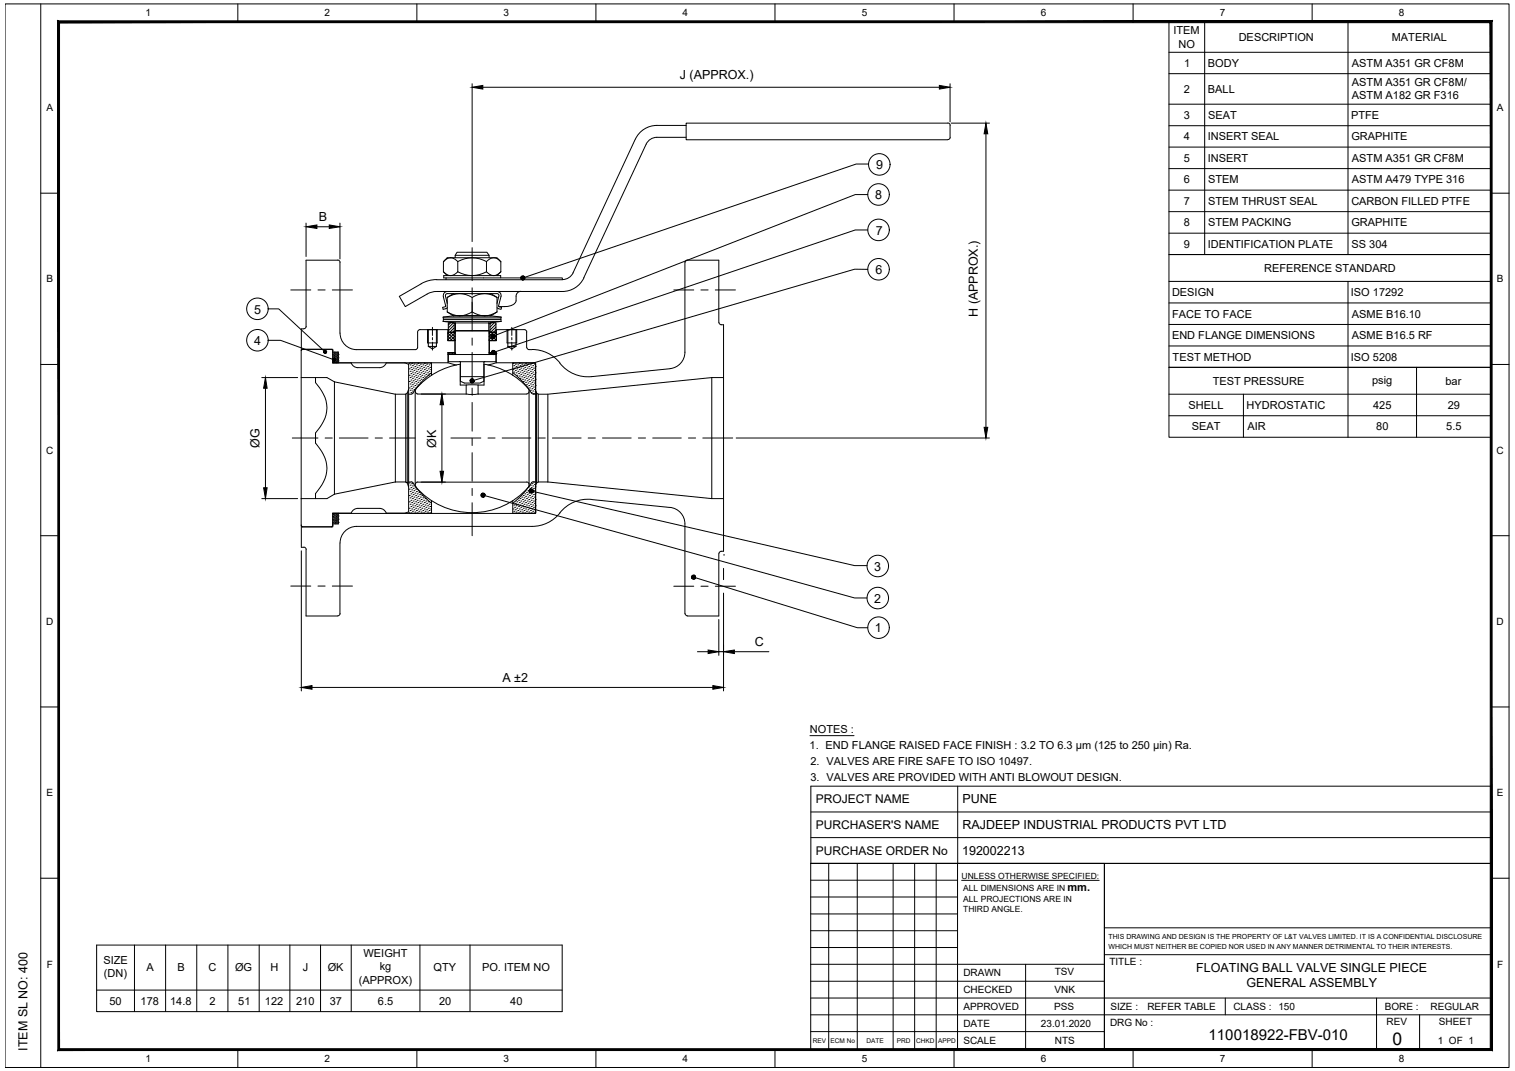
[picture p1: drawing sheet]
<svg xmlns="http://www.w3.org/2000/svg" width="420mm" height="297mm" viewBox="0 0 420 297" stroke-linecap="round" stroke-linejoin="round" font-family="sans-serif">
<!-- layer: 0 -->
<g fill="#000" stroke="#000" stroke-width=".28">
<path d="M16 5.8l.5 .5 397.3-.5zM16.5 6.3l397.3-.5-.5 .5zM413.3 6.3l.5 285.1v-285.6zM413.3 6.3l.5 285.1-.5-.5zM16 291.4h397.8l-.5-.5zM16.5 290.9h396.8l-397.3 .5zM16 5.8v285.6l.5-.5zM16 5.8l.5 .5v284.6z"/>
<path d="M144.5 77.3l.2 .2 .3-.4zM145 77.1l-.1 .5-.2-.1zM145 77.1l-.1 .5h.3z"/>
<path d="M144.6 76.7l.4 .4-.2-.5zM144.6 76.7l.4 .4-.6-.1zM144.4 77l.1 .3 .5-.2z"/>
<path d="M145 77.1l.2 .5 .2-.1zM145 77.1l.5 .1-.1 .3zM145 77.1l.5 .1v-.3z"/>
<path d="M145.4 76.7l-.4 .4 .5-.2zM145.1 76.6l.3 .1-.4 .4zM144.8 76.6l.2 .5 .1-.5z"/>
<path d="M89.9 97.4l-.1 .1 .4 .1zM89.8 97.5l.4 .1-.4 .1zM89.8 97.7l.1 .2 .3-.3z"/>
<path d="M89.9 97.9h.2l.1-.3zM90.2 97.6l.1 .3h-.2zM90.2 97.6l.1 .3h.2z"/>
<path d="M90.3 97.2l-.1 .4 .2-.3zM90.1 97.2h.2l-.1 .4zM89.9 97.4l.3 .2-.1-.4z"/>
<path d="M90.2 97.6l.3 .3 .1-.2zM90.2 97.6l.4-.1v.2zM90.4 97.3l-.2 .3 .4-.1z"/>
<path d="M92.3 99.7v.2l.4-.1zM92.3 99.9l.4-.1-.3 .2zM92.4 100l.2 .1 .1-.3z"/>
<path d="M92.6 99.4l.1 .4 .1-.4zM92.5 99.5l.1-.1 .1 .4zM92.5 99.5l-.2 .2 .4 .1z"/>
<path d="M92.7 99.8l.3 .1v-.2zM92.7 99.8l.3-.2v.1zM92.8 99.4l-.1 .4 .3-.2z"/>
<path d="M136.2 93.5l.2 .2 .3-.4zM136.7 93.3l-.1 .5-.2-.1zM136.7 93.3l-.1 .5h.3z"/>
<path d="M136.3 97.9l.2 .3 .3-.4zM136.8 97.8l-.1 .5-.2-.1zM136.8 97.8l-.1 .5h.3z"/>
<path d="M136.3 92.9l.4 .4-.2-.5zM136.3 92.9l.4 .4-.5-.1zM136.2 93.2v.3l.5-.2z"/>
<path d="M136.4 97.4l.4 .4-.1-.6zM136.4 97.4l.4 .4-.5-.2zM136.3 97.6v.3l.5-.1z"/>
<path d="M136.7 93.3l.2 .5 .3-.2zM136.7 93.3h.5v.3zM136.7 93.3h.5v-.2z"/>
<path d="M136.8 97.8l.2 .5 .2-.2zM136.8 97.8l.6 .1-.2 .2zM136.8 97.8l.6 .1v-.3z"/>
<path d="M137 92.8l-.3 .5 .5-.2zM136.8 92.7l.2 .1-.3 .5zM136.5 92.8l.2 .5 .1-.6z"/>
<path d="M137.2 97.4l-.4 .4 .6-.2zM136.9 97.2l.3 .2-.4 .4zM136.7 97.2l.1 .6 .1-.6z"/>
<path d="M92.7 99.8l-.1 .3h.2zM92.7 99.8l.2 .3h-.1zM92.7 99.8l.2 .3 .1-.2z"/>
<path d="M130.4 105.8l.2 .2 .3-.4zM130.6 106l.3-.4-.1 .6zM130.9 105.6l-.1 .6h.3z"/>
<path d="M130.6 105.2l.3 .4-.1-.5zM130.6 105.2l.3 .4-.5-.1zM130.4 105.5v.3l.5-.2z"/>
<path d="M130.9 105.6l.2 .6 .2-.2zM130.9 105.6l.6 .1-.2 .3zM130.9 105.6l.6 .1-.1-.2z"/>
<path d="M131.3 105.2l-.4 .4 .5-.1zM131.1 105.1l.2 .1-.4 .4zM130.8 105.1l.1 .5 .2-.5z"/>
<path d="M133.4 137.2v.3l.5-.1zM133.4 137.5l.5-.1-.3 .3zM133.9 137.4l-.3 .3 .2 .2z"/>
<path d="M133.9 137.4l-.1 .5h.3zM133.9 137.4l.4 .3-.2 .2zM133.9 137.4l.4 .3 .2-.2z"/>
<path d="M133.8 136.8l.1 .6 .2-.6zM133.6 136.9l.2-.1 .1 .6zM133.6 136.9l-.2 .3 .5 .2z"/>
<path d="M133.9 137.4l.6 .1v-.3zM133.9 137.4l.5-.5 .1 .3zM134.1 136.8l-.2 .6 .5-.5z"/>
<path d="M146.8 136v.3l.5-.1zM146.8 136.3l.5-.1-.4 .4zM147.3 136.2l-.4 .4 .3 .1z"/>
<path d="M147.3 136.2l-.1 .5h.3zM147.3 136.2l.4 .4-.2 .1zM147.3 136.2l.4 .4 .1-.3z"/>
<path d="M147.2 135.6l.1 .6 .1-.6zM146.9 135.8l.3-.2 .1 .6zM146.9 135.8l-.1 .2 .5 .2z"/>
<path d="M147.3 136.2l.5 .1v-.3zM147.7 135.7l.1 .3-.5 .2zM147.4 135.6l-.1 .6 .4-.5z"/>
<path d="M191.8 159.9v.3l.6-.2zM191.8 160.2l.6-.2-.5 .4zM191.9 160.4l.3 .2 .2-.6z"/>
<path d="M192.2 159.5l.2 .5 .1-.5zM192 159.7l.2-.2 .2 .5zM192 159.7l-.2 .2 .6 .1z"/>
<path d="M192.4 160l-.2 .6h.3zM192.4 160l.3 .5-.2 .1zM192.4 160l.3 .5 .2-.3z"/>
<path d="M192.4 160l.5 .2v-.2zM192.4 160l.3-.3 .2 .3zM192.5 159.5l-.1 .5 .3-.3z"/>
</g>
<g fill="none" stroke="#000" stroke-width=".28">
<path d="M1.4 1.1h417.1v295h-417.1zM11.3 1.1v295M66 1.1v4.9M115.6 1.1v4.9M165.3 1.1v4.9M214.9 1.1v4.9M264.6 1.1v4.9M314.2 1.1v4.9M324.2 6h89.4v115.3h-89.4v-19.4h89.4h-89.4v-31.3h89.4h-89.4zM324.2 14.5h89.4M334.1 6v64.6M363.9 1.1v4.9"/>
<path d="M373.8 6v64.6M324.2 20.4h89.4M324.2 28.9h89.4M324.2 34.9h89.4M11.3 53.6h5M240.7 54h-3.5l-100 39.1M240.9 45.5h-3.5l-91.9 31.4M324.2 40.8h89.4M324.2 46.8h89.4M324.2 52.7h89.4M324.2 58.7h89.4M413.6 53.6h4.9"/>
<path d="M130.9 68.7v9.1M130.9 79.8v2M240.7 74.7h-3.7l-105.6 30.8M240.7 63.8h-3.5l-99.8 33.8M324.2 78h89.4M324.2 64.7h89.4M373.8 78v43.3M74.3 85.7h3l12.9 11.9M74.3 94.4h3.5l14.5 5.3M80.6 80.4h5.6M88.2 80.4h2M92.2 80.4h5.5"/>
<path d="M92.3 98.5h.1M92.3 99.3h.1M92.5 97.9h.1M92.5 98.8h.1M92.5 99.7h.1M92.5 98.2h.1M92.5 99.1h.1M92.7 97.7h.1M92.7 98.6h.1M92.7 99.5h.1M92.8 98h.1M92.8 98.9h.1"/>
<path d="M92.8 99.8h.1M92.9 98.4h.1M92.9 99.3h.1M93 97.8h.1M93 98.7h.1M93 99.6h.1M93.1 98.2h.1M93.1 99h.1M93.1 99.9h.1M93.2 98.5h.1M93.2 99.3h.1M93.3 97.9h.1"/>
<path d="M93.3 98.8h.1M93.3 99.7h.1M93.4 98.2h.1M93.4 99.1h.1M93.6 97.7h.1M93.6 98.6h.1M93.6 99.5h.1M93.6 98h.1M93.6 98.9h.1M93.6 99.8h.1M93.8 98.4h.1M93.8 99.3h.1"/>
<path d="M118.6 91.4h2.6v3.7h-2.6zM118.8 96.1l1.1 .7 1.1-.7M118.8 96.1h2.2M118.8 91.4v4.7M119.9 90.8v2.2M119.9 93.6v.7M119.9 94.9v2.2M121 91.4v4.7M124.2 94.2l.3 .3M124.4 98h.1M124.5 92.1l-.3 .3 2 1.9M124.6 97.8h.1"/>
<path d="M124.7 98.2h.1M124.9 92.1l1.3 1.4M124.9 97.9h.1M125.1 98.2h.1M125.3 98h.1M125.4 92.1l-1.2 1.2 1.2 1.2M125.5 97.8h.1M125.6 98.2h.1M125.8 92.1l.4 .5M125.8 97.9h.1M125.9 98.2h.1M126.1 98h.1"/>
<path d="M126.2 92.3l-2 1.9M126.2 93.2l-1.3 1.3M126.2 94l-.5 .5M130.9 83.8v8M130.9 93.8v1.9M130.9 97.7v7.9M135.8 98h.1M135.9 92.1l-.2 .3 1.9 2M136 97.8h.1M136.1 98.2h.1M136.3 92.1l1.3 1.4M136.4 97.9h.1"/>
<path d="M136.4 98.2h.1M136.7 98h.1M136.8 92.1l-1.1 1.2 1.1 1.2M136.9 97.8h.1M137 98.2h.1M137.2 92.1l.4 .5M137.2 97.9h.1M137.3 98.2h.1M137.5 98h.1M137.6 92.2l-1.9 2 .3 .3M137.6 93.1l-1.3 1.4M137.6 94l-.4 .5"/>
<path d="M140.6 91.4h2.7v3.7h-2.7zM140.8 96.1l1.1 .7 1.2-.7M140.8 96.1h2.3M140.8 91.4v4.7M141.9 90.8v2.2M141.9 93.6v.7M141.9 94.9v2.2M143.1 91.4v4.7M186.9 80.4h5.5M194.4 80.4h2M198.4 80.4h5.6M324.2 84h89.4"/>
<path d="M324.2 90h89.4M324.2 96h89.4M11.3 101.1h5M92.3 100.2h.1M92.5 100.6h.1M92.5 100h.1M92.7 100.3h.1M92.9 100.1h.1M93 100.4h.1M93.2 100.2h.1M93.3 100.6h.1M93.4 100h.1"/>
<path d="M93.6 100.3h.1M93.8 100.1h.1M113.5 102.3h.1M113.5 104.1h.1M113.5 105.8h.1M113.5 107.6h.1M113.7 101.2h.1M113.7 103h.1M113.7 104.7h.1M113.7 106.5h.1M113.7 108.2h.1M114 101.9h.1"/>
<path d="M114 103.6h.1M114 105.4h.1M114 107.1h.1M114 108.9h.1M114.2 100.8h.1M114.2 102.5h.1M114.2 104.3h.1M114.2 106h.1M114.2 107.8h.1M114.4 101.4h.1M114.4 103.2h.1M114.4 104.9h.1"/>
<path d="M114.4 106.7h.1M114.4 108.4h.1M114.6 102.1h.1M114.6 103.8h.1M114.6 105.6h.1M114.6 107.3h.1M114.8 101h.1M114.8 102.7h.1M114.8 104.5h.1M114.8 106.2h.1M114.8 108h.1M115.1 101.7h.1"/>
<path d="M115.1 103.4h.1M115.1 105.2h.1M115.1 106.9h.1M115.3 102.3h.1M115.3 104.1h.1M115.3 105.8h.1M115.3 107.6h.1M115.5 101.2h.1M115.5 103h.1M115.5 104.7h.1M115.5 106.5h.1M115.7 101.9h.1"/>
<path d="M115.7 103.6h.1M115.7 105.4h.1M115.7 107.1h.1M115.9 100.8h.1M115.9 102.5h.1M115.9 104.3h.1M115.9 106h.1M116.2 101.4h.1M116.2 103.2h.1M116.2 104.9h.1M116.2 106.7h.1M116.4 102.1h.1"/>
<path d="M116.4 103.8h.1M116.4 105.6h.1M116.6 101h.1M116.6 102.7h.1M116.6 104.5h.1M116.6 106.2h.1M116.8 101.7h.1M116.8 103.4h.1M116.8 105.2h.1M117 102.3h.1M117 104.1h.1M117.3 101.2h.1"/>
<path d="M117.3 103h.1M117.3 104.7h.1M117.5 101.9h.1M117.5 103.6h.1M117.7 100.8h.1M117.7 102.5h.1M117.7 104.3h.1M117.9 101.4h.1M117.9 103.2h.1M118.1 102.1h.1M118.1 103.8h.1M118.3 101h.1"/>
<path d="M118.3 102.7h.1M118.6 101.7h.1M118.6 103.4h.1M118.8 102.3h.1M118.8 104.1h.1M119 101.2h.1M119 103h.1M119.2 101.9h.1M119.2 103.6h.1M119.4 100.8h.1M119.4 102.5h.1M130.9 107.6v2"/>
<path d="M130.9 111.6v8M142.3 100.8h.1M142.3 102.5h.1M142.5 101.4h.1M142.5 103.2h.1M142.7 102.1h.1M142.9 101h.1M142.9 102.7h.1M143.1 101.7h.1M143.1 103.4h.1M143.3 102.3h.1M143.3 104.1h.1"/>
<path d="M143.6 101.2h.1M143.6 103h.1M143.8 101.9h.1M143.8 103.6h.1M144 100.8h.1M144 102.5h.1M144 104.3h.1M144.2 101.4h.1M144.2 103.2h.1M144.2 104.9h.1M144.4 102.1h.1M144.4 103.8h.1"/>
<path d="M144.7 101h.1M144.7 102.7h.1M144.7 104.5h.1M144.9 101.7h.1M144.9 103.4h.1M144.9 105.2h.1M145.1 102.3h.1M145.1 104.1h.1M145.1 105.8h.1M145.3 101.2h.1M145.3 103h.1M145.3 104.7h.1"/>
<path d="M145.5 101.9h.1M145.5 103.6h.1M145.5 105.4h.1M145.8 100.8h.1M145.8 102.5h.1M145.8 104.3h.1M145.8 106h.1M146 101.4h.1M146 103.2h.1M146 104.9h.1M146 106.7h.1M146.2 102.1h.1"/>
<path d="M146.2 103.8h.1M146.2 105.6h.1M146.2 107.3h.1M146.4 101h.1M146.4 102.7h.1M146.4 104.5h.1M146.4 106.2h.1M146.6 101.7h.1M146.6 103.4h.1M146.6 105.2h.1M146.6 106.9h.1M146.9 102.3h.1"/>
<path d="M146.9 104.1h.1M146.9 105.8h.1M146.9 107.6h.1M147.1 101.2h.1M147.1 103h.1M147.1 104.7h.1M147.1 106.5h.1M147.1 108.2h.1M147.3 101.9h.1M147.3 103.6h.1M147.3 105.4h.1M147.3 107.1h.1"/>
<path d="M147.3 108.9h.1M147.5 100.8h.1M147.5 102.5h.1M147.5 104.3h.1M147.5 106h.1M147.5 107.8h.1M147.7 101.4h.1M147.7 103.2h.1M147.7 104.9h.1M147.7 106.7h.1M147.7 108.4h.1M148 102.1h.1"/>
<path d="M148 103.8h.1M148 105.6h.1M148 107.3h.1M148 109.1h.1M148.2 101h.1M148.2 102.7h.1M148.2 104.5h.1M148.2 106.2h.1M148.2 108h.1M148.4 101.7h.1M148.4 103.4h.1M148.4 105.2h.1"/>
<path d="M148.4 106.9h.1M148.4 108.7h.1M324.2 109.3h89.4M324.2 115.3h89.4M344.8 109.3v12M392.9 101.9v19.4M413.6 101.1h4.9M81.1 121.5h7.1M90.2 121.5h2M94.1 121.5h8M104.1 121.5h1.9M108 121.5h7.1"/>
<path d="M113.5 133.9h.1M113.5 135.7h.1M113.5 137.4h.1M113.5 139.2h.1M113.7 134.6h.1M113.7 136.3h.1M113.7 138.1h.1M113.7 139.9h.1M114 135.2h.1M114 137h.1M114 138.8h.1M114.2 134.1h.1"/>
<path d="M114.2 135.9h.1M114.2 137.7h.1M114.2 139.4h.1M114.4 134.8h.1M114.4 136.6h.1M114.4 138.3h.1M114.6 135.5h.1M114.6 137.2h.1M114.6 139h.1M114.8 136.1h.1M114.8 137.9h.1M114.8 139.6h.1"/>
<path d="M115.1 135h.1M115.1 136.8h.1M115.1 138.5h.1M115.3 135.7h.1M115.3 137.4h.1M115.3 139.2h.1M115.5 136.3h.1M115.5 138.1h.1M115.5 139.9h.1M115.7 137h.1M115.7 138.8h.1M115.9 137.7h.1"/>
<path d="M115.9 139.4h.1M116.2 136.6h.1M116.2 138.3h.1M116.4 137.2h.1M116.4 139h.1M116.6 137.9h.1M116.6 139.6h.1M116.8 138.5h.1M117 137.4h.1M117 139.2h.1M117.3 138.1h.1M117.3 139.9h.1"/>
<path d="M117.5 138.8h.1M117.7 139.4h.1M117.9 138.3h.1M118.1 139h.1M118.3 139.6h.1M118.8 139.2h.1M119 139.9h.1M125.1 121.5h8.2M130.9 121.6v2M130.9 125.5v8M130.9 135.5v1.9M130.9 139.4v9.2"/>
<path d="M134.5 137.5l102.5 28.3h3.5M135.3 121.5h2M139.3 121.5h7.9M142.9 139.6h.1M143.3 139.2h.1M143.6 139.9h.1M143.8 138.8h.1M144 139.4h.1M144.2 138.3h.1M144.4 139h.1M144.7 137.9h.1M144.7 139.6h.1"/>
<path d="M144.9 138.5h.1M145.1 137.4h.1M145.1 139.2h.1M145.3 138.1h.1M145.3 139.9h.1M145.5 137h.1M145.5 138.8h.1M145.8 137.7h.1M145.8 139.4h.1M146 136.6h.1M146 138.3h.1M146.2 137.2h.1"/>
<path d="M146.2 139h.1M146.4 136.1h.1M146.4 137.9h.1M146.4 139.6h.1M146.6 135h.1M146.6 136.8h.1M146.6 138.5h.1M146.9 135.7h.1M146.9 137.4h.1M146.9 139.2h.1M147.1 134.6h.1M147.1 136.3h.1"/>
<path d="M147.1 138.1h.1M147.1 139.9h.1M147.3 135.2h.1M147.3 137h.1M147.3 138.8h.1M147.5 134.1h.1M147.5 135.9h.1M147.5 137.7h.1M147.5 139.4h.1M147.7 134.8h.1M147.7 136.6h.1M147.7 138.3h.1"/>
<path d="M147.8 136.3l89.2 20.6h3.5M148 133.7h.1M148 135.5h.1M148 137.2h.1M148 139h.1M148.2 134.4h.1M148.2 136.1h.1M148.2 137.9h.1M148.2 139.6h.1M148.4 135h.1M148.4 136.8h.1M148.4 138.5h.1"/>
<path d="M149.2 121.5h2M153.2 121.5h8M163.1 121.5h2M167.1 121.5h7.9M177 121.5h2M181 121.5h7.9M190.9 121.5h2M194.9 121.5h8.3M11.3 148.6h5M92.3 143.2h.1M92.3 144.1h.1M92.3 145h.1"/>
<path d="M92.5 142.7h.1M92.5 143.6h.1M92.5 144.4h.1M92.5 143h.1M92.5 143.9h.1M92.5 144.8h.1M92.7 142.5h.1M92.7 143.4h.1M92.7 144.2h.1M92.7 145.1h.1M92.8 142.8h.1M92.8 143.7h.1"/>
<path d="M92.8 144.6h.1M92.9 143.1h.1M92.9 144h.1M92.9 144.9h.1M93 142.6h.1M93 143.5h.1M93 144.3h.1M93 145.2h.1M93.1 142.9h.1M93.1 143.8h.1M93.1 144.7h.1M93.2 143.2h.1"/>
<path d="M93.2 144.1h.1M93.2 145h.1M93.3 142.7h.1M93.3 143.6h.1M93.3 144.4h.1M93.4 143h.1M93.4 143.9h.1M93.4 144.8h.1M93.6 142.5h.1M93.6 143.4h.1M93.6 144.2h.1M93.6 145.1h.1"/>
<path d="M93.6 142.8h.1M93.6 143.7h.1M93.6 144.6h.1M93.8 143.1h.1M93.8 144h.1M93.8 144.9h.1M113.5 141h.1M113.7 141.6h.1M114 140.5h.1M114 142.3h.1M114.2 141.2h.1M114.4 140.1h.1"/>
<path d="M114.4 141.8h.1M114.6 140.7h.1M114.8 141.4h.1M115.1 140.3h.1M115.1 142h.1M115.3 141h.1M115.5 141.6h.1M115.7 140.5h.1M115.7 142.3h.1M115.9 141.2h.1M116.2 140.1h.1M116.2 141.8h.1"/>
<path d="M116.4 140.7h.1M116.6 141.4h.1M116.8 140.3h.1M116.8 142h.1M117 141h.1M117.3 141.6h.1M117.5 140.5h.1M117.5 142.3h.1M117.7 141.2h.1M117.9 140.1h.1M117.9 141.8h.1M118.1 140.7h.1"/>
<path d="M118.3 141.4h.1M118.6 140.3h.1M118.6 142h.1M118.8 141h.1M119 141.6h.1M119.2 140.5h.1M119.2 142.3h.1M119.4 141.2h.1M142.3 141.2h.1M142.5 140.1h.1M142.5 141.8h.1M142.7 140.7h.1"/>
<path d="M142.9 141.4h.1M143.1 140.3h.1M143.1 142h.1M143.3 141h.1M143.6 141.6h.1M143.8 140.5h.1M143.8 142.3h.1M144 141.2h.1M144.2 140.1h.1M144.2 141.8h.1M144.4 140.7h.1M144.7 141.4h.1"/>
<path d="M144.9 140.3h.1M144.9 142h.1M145.1 141h.1M145.3 141.6h.1M145.5 140.5h.1M145.5 142.3h.1M145.8 141.2h.1M146 140.1h.1M146 141.8h.1M146.2 140.7h.1M146.4 141.4h.1M146.6 140.3h.1"/>
<path d="M146.6 142h.1M146.9 141h.1M147.1 141.6h.1M147.3 140.5h.1M147.3 142.3h.1M147.5 141.2h.1M147.7 140.1h.1M147.7 141.8h.1M148 140.7h.1M148.2 141.4h.1M148.4 140.3h.1M148.4 142h.1"/>
<path d="M413.6 148.6h4.9M413.6 144.2v28.9M80.6 162.5h5.6M88.2 162.5h2M92.2 162.5h5.5M186.9 162.6h5.5M192.9 160.2l44.9 13.9h2.9M194.4 162.6h2M198.4 162.6h5.6M11.3 196.1h5M413.6 196.1h4.9M224.9 218h188.7v21.5h-188.7z"/>
<path d="M265.6 218v21.5M224.8 239.5h81.5M224.9 225.2h188.7M224.9 232.3h188.7M306.3 239.5h107.3v51.6h-107.3zM11.3 243.6h5M266.7 244.2h38.1M306.3 257.3h107.3M413.6 243.6h4.9M26.8 262.1h129.1v18.5h-129.1zM26.8 274.6h129.1M37.3 262.1v18.5"/>
<path d="M45.9 262.1v18.5M54.6 262.1v18.5M63.2 262.1v18.5M71.9 262.1v18.5M80.4 262.1v18.5M88.9 262.1v18.5M97.4 262.1v18.5M116.5 262.1v18.5M130.3 262.1v18.5M306.3 264.8h107.3M306.3 276.8h107.3M339.8 276.8v4.7"/>
<path d="M381.8 276.8v14.3M66 291.1v5M115.6 291.1v5M165.3 291.1v5M214.9 291.1v5M264.6 291.1v5M306.3 281.5h107.3M314.2 291.1v5M363.9 291.1v5M393.7 281.5v9.6"/>
<circle cx="243.6" cy="53.9" r="2.98"/>
<circle cx="243.9" cy="45.6" r="2.98"/>
<circle cx="243.6" cy="74.7" r="2.98"/>
<circle cx="243.6" cy="63.8" r="2.98"/>
<circle cx="71.4" cy="85.6" r="2.98"/>
<circle cx="71.4" cy="94.4" r="2.98"/>
<circle cx="243.4" cy="157" r="2.98"/>
<circle cx="243.4" cy="165.9" r="2.98"/>
<circle cx="243.6" cy="174.1" r="2.98"/>
</g>
<!-- layer: DIMENSIONS -->
<g fill="none" stroke="#000" stroke-width=".28">
<path d="M130.9 23.2v43.8M133.9 24.2h126.6M263.5 23.2v10.6M263.8 34.1h10.6M273.4 37.1v81.4M84.9 61.9v9.2M87.9 62.9h3.4M94.3 61.9v9.9M72.6 104.7h9.9M73.6 107.7v27.6M116.8 109.3h6.7M122.6 112.3v18.4"/>
<path d="M72.6 138.3h9.9M116.8 133.7h6.7M204.2 121.5h70.2M83.6 152.8v38.8M200.7 153.9h.1M200.7 157.6v3.2M199.3 171.8v10M200.7 164.5v27.1M86.5 190.7h111.2M193.4 180.7h3M199.3 180.7h1.4M203.7 180.7h9.5"/>
<path d="M224.6 204h12.3M224.8 239.5h81.5v51.6h-81.5zM229.8 239.5v51.6M237.7 239.5v51.6M247.7 239.5v51.6M253.7 239.5v51.6M259.6 239.5v51.6M265.6 239.5v51.6M224.8 244.1h40.8M224.8 248.8h40.8M224.8 253.5h40.8M224.8 258.1h40.8"/>
<path d="M224.8 262.8h40.8M224.8 267.4h81.5M224.8 272.1h81.5M224.8 276.8h81.5M284.4 267.4v23.7M224.8 281.5h81.5M224.8 286.1h81.5"/>
</g>
<!-- layer: SECJOINTSEAL_DN50RB_SP_new__BL0 -->
<path d="M92.3 97.6h1.5v3h-1.5M92.3 142.4h1.5M93.8 142.3v3h-1.5" fill="none" stroke="#000" stroke-width=".28"/>
<!-- layer: STEMTHRUSTSEAL_DN40FB_50RB__BL1 -->
<path d="M124.3 98.3l-.1-.5h2v.5M135.6 97.8h2l-.1 .5M135.7 97.8v.5" fill="none" stroke="#000" stroke-width=".28"/>
<!-- layer: BODY_DN50RB_SP_FS_CL150_new_BL3 -->
<g fill="none" stroke="#000" stroke-width=".28">
<path d="M93.6 72.2h-8.7v18.3M93.7 72.1l.4 .2 .2 .5v19.6M190.6 72.2h8.7v17.2M190.6 72.1l-.4 .2-.3 .5v24.9a4.6 4.6 0 0 1-4.1 4.6l-21.8 2.2a9.9 9.9 0 0 1-8.7-3.8M83.6 96.9h8.7v3.7h31.9M84.2 91.2h-.6v6M84.9 90.5l-.2 .5-.4 .2M94.3 92.4a4.6 4.6 0 0 0 4.6 4.6M124.2 91.4v3.1h2v3.3h-2v2.8M124.3 91.4l-8.1 .1-.4 .6v4.2l-.4 .6-16.5 .1M137.5 91.4h7.9M137.7 91.4v3.1h-2v3.3h1.9v2.8"/>
<path d="M145.4 91.4l.5 .2 .2 .5M146 92.1v4.2M146.1 96.3l.2 .5 .4 .2M146.7 97h.8M147.6 96.9a9.9 9.9 0 0 1 7.7 3.8M199.4 89.4l.4 .6 .9 .1v62.8h-.9l-.4 .7M124.2 100.6l2.4 .6M137.6 100.6h10.9v7.7l.3 .7 .5 .3M137.6 100.6l-2.3 .6M148.8 109v25M149.3 109.3v24.4M151.9 109.3v24.4"/>
<path d="M197.4 104.7l-45.5 4.6h-2.6M197.4 104.7h3.3M197.4 104.7v33.6M148.8 134l-.3 .7v7.7h-56.2v3.7h-8.7M149.3 133.7h2.6M149.3 133.7l-.5 .3M151.9 133.7l45.5 4.6M197.4 138.3h3.3M83.6 145.6v6.2h.9l.4 .6M84.9 152.4v18.4h8.7M98.9 146h48.7a10.2 10.2 0 0 0 8.3-4.5 9.9 9.9 0 0 1 8.1-3l21.8 2.2a4.5 4.5 0 0 1 4.1 4.6v24.9l.3 .4 .4 .2M98.9 146a4.6 4.6 0 0 0-4.6 4.6v19.6l-.2 .4-.4 .2"/>
<path d="M199.3 153.6v17.2h-8.7"/>
</g>
<!-- layer: INSERT_DN50RB_SP_new_view_1_BL4 -->
<g fill="none" stroke="#000" stroke-width=".28">
<path d="M83.5 104.7h7.2l2.1 1.2M87.5 104.7v1.4a9.5 9.5 0 0 1 2.6 9.9l-.9 1.7-1.7 2.4v2.8a9.8 9.8 0 0 1 2.9 8.9l-1.2 2.7-1.7 2.4v1.4M92.8 105.9v31.2M92.8 105.9l16.8 3.4M97.4 100.7h-5.1v-3.5l-.4-.3h-8l-.4 .3v48.6l.4 .3h8l.4-.3v-3.5h5.1M97.4 100.7a1.97 1.97 0 0 0 1.9 1.3M109.6 109.3v24.4M109.6 109.3h2.9M112.5 109.3v24.4M112.9 109l-.4 .3M113.3 107.9l-.4 1.1v25l-.4-.3M113.3 101l-.9-.3h-5.3a1.97 1.97 0 0 1-1.8 1.3h-6.1"/>
<path d="M92.8 137.1l-2.1 1.2h-7.2M109.6 133.7h2.9M109.6 133.7l-16.8 3.4M112.9 134l.4 1.1M99.2 141h6.1a1.97 1.97 0 0 1 1.8 1.3h5.3l.9-.3M99.3 141a1.97 1.97 0 0 0-1.9 1.3"/>
</g>
<!-- layer: BALL_DN40FB_50RB_new_view_1_BL6 -->
<g fill="none" stroke="#000" stroke-width=".28">
<path d="M115.2 108.6l.2 .5 .4 .1 13.5 .1M115.4 107.9l-.2 .4-.1 26.4M129.3 106.8h-1.7l.1-5.8a20.7 20.7 0 0 0-12.4 6.9M129.3 106.8v2.5M129.3 109.3l1.7 .1 1.6-.1M129.3 106.8h3.3M134.2 101v5.8h-1.6v2.5h13.4M134.3 101a19.9 19.9 0 0 1 12.4 7.1v26.6M146.7 108.6l-.2 .5-.4 .1M115.2 134.7l.2 .4M115.3 135.1a20.7 20.7 0 0 0 31.3 0M115.8 133.7h30.2"/>
<path d="M115.8 133.7l-.4 .2-.2 .4M146.1 133.7l.4 .2 .2 .4M146.7 134.7l-.1 .4"/>
</g>
<!-- layer: LEVERNUT_M14_new_view_1_BL7 -->
<path d="M123 75.4a2.4 2.4 0 0 0 4 0M123 75.4l1 1M127 72.5a2.37 2.37 0 0 0-4 .1M127 75.4a8 8 0 0 0 7.9 0M127 72.5a8 8 0 0 1 7.9 0M127 72.5v2.9M134.9 72.5a2.37 2.37 0 0 1 4 .1M134.9 75.4a2.4 2.4 0 0 0 4 0M134.9 72.5v2.9M138.9 72.6l-1.1-1.1h-13.8l-1 1.1v2.8M138.9 75.4l-1.1 1M138.9 72.6v2.8" fill="none" stroke="#000" stroke-width=".28"/>
<!-- layer: LOCKWASHER_DN40FB_50RB_new__BL8 -->
<path d="M134.1 77.1h-11v-.7h15.8v.7" fill="none" stroke="#000" stroke-width=".28"/>
<!-- layer: IDPLATE_DN40FB_DN50RB_new_v_BL9 -->
<path d="M123.7 77.1v.5M134.1 77.1h21.9v.5" fill="none" stroke="#000" stroke-width=".28"/>
<!-- layer: BELLEVILLESPRING_DN40FB_50_BL10 -->
<path d="M122.9 89.1l3.4 .5M122.9 89.1h16.1M122.9 88l.1 .5M122.9 88h16.1M123 88.5l-.1 .6M123 88.5h15.9M126.2 87.5h9.5l3.3 .5M126.3 87.5l-3.4 .5M138.9 88.5l.1 .6M139 89.1l-3.3 .5h-9.5M139 88l-.1 .5" fill="none" stroke="#000" stroke-width=".28"/>
<!-- layer: HANDLE_50RB_FLANGED_SP_new_BL11 -->
<path d="M176.2 38.6l-17.3 37.1M182.2 38.1h8.1M182.2 34.8h8.1M182.2 34.8a6.6 6.6 0 0 0-6 3.8M182.2 38.1a3.3 3.3 0 0 0-3 1.9l-17.3 37.1M121.1 77.6h34.9M121.1 77.5l-1.9 .3-1.8 .6-6.7 3.8 1.7 2.8 6-3.4M159 75.6a3.3 3.3 0 0 1-3 1.9M161.9 77a6.6 6.6 0 0 1-5.9 3.8M121.1 80.8h34.9M121.1 80.8l-1.4 .2-1.2 .5M144.5 80.8a1.33 1.33 0 0 0-1.4 1.3 2.25 2.25 0 0 1-2.3 2.9h-2.4" fill="none" stroke="#000" stroke-width=".28"/>
<!-- layer: LOCKNUT_M14_new_view_1_BL12 -->
<path d="M124 86.5a6 6 0 0 0 6.9 0M124 82.5a6.2 6.2 0 0 1 6.9 0M124 82.5v4M124 86.5l1.7 1.1h10.4l1.7-1.1M124 82.5l1.7-1.1h10.4l1.7 1.1M130.9 86.5a6 6 0 0 0 6.9 0M130.9 82.5a6.2 6.2 0 0 1 6.9 0M130.9 82.5v4M137.8 82.5v4" fill="none" stroke="#000" stroke-width=".28"/>
<!-- layer: STEMPACKNIG_DN40FB_50RB_ne_BL13 -->
<path d="M126.2 92.1v2.4M126.2 92.1h-2v2.4h2M135.6 92.1h2v2.4h-2M135.7 92.1v2.4" fill="none" stroke="#000" stroke-width=".28"/>
<!-- layer: STEM_DN40FB_50RB_new_view__BL14 -->
<g fill="none" stroke="#000" stroke-width=".28">
<path d="M126.2 71.5v-.7l.5-.8h8.3l.6 .8v.7M126.2 70.8h9.4M124.3 98.3h13.2v2h-13.2zM126.2 91.8v6.5M126.2 91.8h9.4M126.3 89.6v2.1M126.3 91.7l-.1 .1M126.3 91.7h9.3M135.6 89.6v2.1M135.6 91.7v.1M135.6 91.8v6.5M127.4 100.3l.3 .2"/>
<path d="M127.7 100.6v5.1l1.1 .5h4.3l1.1-.5v-5.1M127.7 104.5h6.5M134.5 100.3l-.3 .2"/>
</g>
<!-- layer: GLAND_DN40FB_50RB_new_view_BL15 -->
<g fill="none" stroke="#000" stroke-width=".28">
<path d="M125 89.5l-.7 .7M125.8 89.5l-1.5 1.5M125.9 89.5l.1 .1M125.9 89.5l-1.6 .1v2.4h1.7M126 90.1l-1.7 1.7M126 90.9l-1.2 1.2M126 91.7l-.4 .4M126 89.6v2.4M126 92h.2M126 89.6h.3M135.6 89.6h.3M135.6 92h.3"/>
<path d="M135.9 89.6v2.4M135.9 92l.1 .1M136 89.5l1.5 .1v2.4l-1.5 .1M136 89.5l-.1 .1M136.3 89.5l-.4 .4M137.1 89.5l-1.2 1.2M137.5 89.9l-1.6 1.7M137.5 90.7l-1.4 1.4M137.5 91.5l-.6 .6"/>
</g>
<!-- layer: SEAT_DN40FB_50RB_new_view_1_BL5 -->
<path d="M113.3 109.3h.7M114.5 109l-.4 .3M119.7 103.4a23 23 0 0 0-5.2 5.7M119.7 104.1v-3.4h-6l-.4 .3v41l.4 .4h6v-3.6M113.3 133.7h.7M114.1 133.6l.4 .3M114.5 133.9a23 23 0 0 0 5.2 5.7" fill="none" stroke="#000" stroke-width=".28"/>
<!-- layer: SEAT_DN40FB_50RB_new_view__BL16 -->
<path d="M142.2 104.1v-3.4h6l.3 .3v41l-.3 .4h-6v-3.6M142.2 103.4a29.8 29.8 0 0 1 5.5 5.9h.2M147.9 109.3h.6M147.8 133.7h.7M147.8 133.6l-.4 .3a23 23 0 0 1-5.2 5.7" fill="none" stroke="#000" stroke-width=".28"/>
<!-- layer: LOCKCLIP_DN40FB_50RB_new_v_BL17 -->
<path d="M122.9 82.2l.7 2.6-.1 .2M123.5 85.1l-.7 .1 .1 .6 1.1-.5M124.1 80.8a1.12 1.12 0 0 0-1.1 1.4M125.7 81.4h-1.6l-.5 .2-.1 .5 .5 2M136.1 81.4l1.9 .1 .4 .6M137.9 80.8a1.12 1.12 0 0 1 1 1.4l-.6 2.7M138.3 84.8l.1 .2M138.3 82.1l-.5 2M138.4 85.1l.7 .1-.1 .6-1.1-.5" fill="none" stroke="#000" stroke-width=".28"/>
<!-- layer: SLEEVE_DN40FB_50RB_new_vie_BL19 -->
<path d="M262.8 34.1h-72.5v4.7h72.5M262.9 34.1l.4 .2 .2 .5M263.5 34.8v3.3M263.5 38.1l-.2 .4-.4 .2" fill="none" stroke="#000" stroke-width=".28"/>
<!-- layer: DIMENSIONS -->
<g fill="#000" stroke="#000" stroke-width=".28">
<path d="M130.9 24.2l3-.5v1zM260.5 23.7l3 .5-3 .5zM273.4 34.1l.5 3h-1zM84.9 62.9l3-.5v1zM91.3 62.4l3 .5-3 .5zM73.6 104.7l.5 3h-1zM122.6 109.3l.4 3h-1zM272.9 118.5h1l-.5 3zM73.1 135.3h1l-.5 3zM122 130.7h1l-.4 3zM83.6 190.7l2.9-.6v1.1zM196.4 180.3l2.9 .4-2.9 .6z"/>
<path d="M197.7 190.1l3 .6-3 .5zM200.7 180.7l3-.4v1z"/>
</g>
<text font-size="4.9" x="386.2" y="289.8">0</text>
<text font-size="4.2" x="335.2" y="288.5">110018922-FBV-010</text>
<g font-size="3.5">
<text x="188.6" y="22">J (APPROX.)</text>
<text x="243" y="46.8">9</text>
<text x="242.7" y="55.2">8</text>
<text x="88.4" y="61.4">B</text>
<text x="242.9" y="65.2">7</text>
<text x="242.8" y="76.1">6</text>
<text x="70.5" y="87.2">5</text>
<text x="271.2" y="87.9" transform="rotate(-90 271.2 87.9)">H (APPROX.)</text>
<text x="70.4" y="95.8">4</text>
<text x="72" y="124.1" transform="rotate(-90 72 124.1)">ØG</text>
<text x="120.9" y="124.2" transform="rotate(-90 120.9 124.2)">ØK</text>
<text x="242.4" y="158.2">3</text>
<text x="242.4" y="167.2">2</text>
<text x="209.4" y="179.2">C</text>
<text x="242.7" y="175.4">1</text>
<text x="139.3" y="189.2">A ±2</text>
<text x="266.9" y="222.8">PUNE</text>
<text x="266.9" y="230">RAJDEEP INDUSTRIAL PRODUCTS PVT LTD</text>
<text x="266.8" y="237.1">192002213</text>
<text x="331.8" y="269.5">FLOATING BALL VALVE SINGLE PIECE</text>
<text x="345.7" y="273.7">GENERAL ASSEMBLY</text>
<text x="7.7" y="291.4" transform="rotate(-90 7.7 291.4)">ITEM SL NO: 400</text>
</g>
<g font-size="3.3">
<text x="226.2" y="222.8">PROJECT NAME</text>
<text x="226.2" y="229.9">PURCHASER'S NAME</text>
<text x="226.2" y="237.1">PURCHASE ORDER No</text>
</g>
<g font-size="3.1">
<text x="325.5" y="9.5">ITEM</text>
<text x="343.5" y="11.4">DESCRIPTION</text>
<text x="386" y="11.4">MATERIAL</text>
<text x="326.8" y="13.2">NO</text>
<text x="328.4" y="18.6">1</text>
<text x="335" y="18.6">BODY</text>
<text x="374.9" y="18.6">ASTM A351 GR CF8M</text>
<text x="374.9" y="23.9">ASTM A351 GR CF8M/</text>
<text x="328.3" y="25.8">2</text>
<text x="335" y="25.8">BALL</text>
<text x="374.9" y="27.6">ASTM A182 GR F316</text>
<text x="328.3" y="33">3</text>
<text x="335.1" y="33">SEAT</text>
<text x="374.7" y="33">PTFE</text>
<text x="328.3" y="38.9">4</text>
<text x="334.9" y="38.9">INSERT SEAL</text>
<text x="374.8" y="38.9">GRAPHITE</text>
<text x="328.3" y="44.9">5</text>
<text x="334.9" y="44.9">INSERT</text>
<text x="374.9" y="44.9">ASTM A351 GR CF8M</text>
<text x="328.3" y="50.8">6</text>
<text x="335.1" y="50.8">STEM</text>
<text x="374.9" y="50.8">ASTM A479 TYPE 316</text>
<text x="328.3" y="56.8">7</text>
<text x="335.1" y="56.8">STEM THRUST SEAL</text>
<text x="374.8" y="56.8">CARBON FILLED PTFE</text>
<text x="328.3" y="62.8">8</text>
<text x="335.1" y="62.8">STEM PACKING</text>
<text x="374.8" y="62.8">GRAPHITE</text>
<text x="328.3" y="68.7">9</text>
<text x="334.9" y="68.7">IDENTIFICATION PLATE</text>
<text x="374.8" y="68.7">SS 304</text>
<text x="350.6" y="75.4">REFERENCE STANDARD</text>
<text x="325" y="82.1">DESIGN</text>
<text x="374.6" y="82.1">ISO 17292</text>
<text x="325" y="88.1">FACE TO FACE</text>
<text x="374.9" y="88.1">ASME B16.10</text>
<text x="325" y="94.1">END FLANGE DIMENSIONS</text>
<text x="374.9" y="94.1">ASME B16.5 RF</text>
<text x="325.2" y="100">TEST METHOD</text>
<text x="374.6" y="100">ISO 5208</text>
<text x="336.3" y="106.7">TEST PRESSURE</text>
<text x="380.5" y="106.4">psig</text>
<text x="400.9" y="106.7">bar</text>
<text x="329.6" y="113.4">SHELL</text>
<text x="345.7" y="113.4">HYDROSTATIC</text>
<text x="380.8" y="113.4">425</text>
<text x="401.5" y="113.4">29</text>
<text x="330.5" y="119.4">SEAT</text>
<text x="346" y="119.4">AIR</text>
<text x="381.7" y="119.4">80</text>
<text x="401.1" y="119.4">5.5</text>
<text x="224.6" y="203.4">NOTES :</text>
<text x="224.5" y="207.8">1. END FLANGE RAISED FACE FINISH : 3.2 TO 6.3 µm (125 to 250 µin) Ra.</text>
<text x="224.8" y="212.2">2. VALVES ARE FIRE SAFE TO ISO 10497.</text>
<text x="224.7" y="216.6">3. VALVES ARE PROVIDED WITH ANTI BLOWOUT DESIGN.</text>
<text x="296" y="247.2">mm.</text>
<text x="28.7" y="267.3">SIZE</text>
<text x="40.6" y="269.4">A</text>
<text x="49.2" y="269.4">B</text>
<text x="57.8" y="269.4">C</text>
<text x="65.2" y="269.4">ØG</text>
<text x="75" y="269.4">H</text>
<text x="83.9" y="269.4">J</text>
<text x="90.9" y="269.4">ØK</text>
<text x="100.8" y="265.5">WEIGHT</text>
<text x="105.3" y="269.1">kg</text>
<text x="120.2" y="269.4">QTY</text>
<text x="133.7" y="269.4">PO. ITEM NO</text>
<text x="28.8" y="271">(DN)</text>
<text x="99.5" y="272.8">(APPROX)</text>
<text x="30.4" y="278.7">50</text>
<text x="39" y="278.7">178</text>
<text x="47.2" y="278.7">14.8</text>
<text x="58.1" y="278.7">2</text>
<text x="66.1" y="278.7">51</text>
<text x="73.5" y="278.7">122</text>
<text x="82.1" y="278.7">210</text>
<text x="91.4" y="278.7">37</text>
<text x="104.8" y="278.7">6.5</text>
<text x="121.8" y="278.7">20</text>
<text x="141.5" y="278.7">40</text>
</g>
<g font-size="2.8">
<text x="40.3" y="4.6">1</text>
<text x="90" y="4.6">2</text>
<text x="139.7" y="4.6">3</text>
<text x="189.3" y="4.6">4</text>
<text x="239" y="4.6">5</text>
<text x="288.6" y="4.6">6</text>
<text x="338.3" y="4.6">7</text>
<text x="387.9" y="4.6">8</text>
<text x="12.9" y="30.8">A</text>
<text x="415.1" y="30.8">A</text>
<text x="12.9" y="78.3">B</text>
<text x="415.1" y="78.3">B</text>
<text x="12.8" y="125.8">C</text>
<text x="415" y="125.8">C</text>
<text x="12.8" y="173.3">D</text>
<text x="415" y="173.3">D</text>
<text x="12.9" y="220.8">E</text>
<text x="415.1" y="220.8">E</text>
<text x="13" y="268.3">F</text>
<text x="307.7" y="267.6">TITLE :</text>
<text x="415.2" y="268.3">F</text>
<text x="267.2" y="270.8">DRAWN</text>
<text x="267.2" y="275.4">CHECKED</text>
<text x="292.5" y="275.5">VNK</text>
<text x="292.5" y="270.5">TSV</text>
<text x="267.2" y="280.1">APPROVED</text>
<text x="292.4" y="280">PSS</text>
<text x="307.9" y="280.1">SIZE :</text>
<text x="318.2" y="280.1">REFER TABLE</text>
<text x="342.1" y="280.1">CLASS : 150</text>
<text x="384" y="280.1">BORE :</text>
<text x="396.7" y="280.1">REGULAR</text>
<text x="267.2" y="284.8">DATE</text>
<text x="288.7" y="284.9">23.01.2020</text>
<text x="307.8" y="284.4">DRG No :</text>
<text x="384.6" y="284.4">REV</text>
<text x="399.1" y="284.4">SHEET</text>
<text x="267.2" y="289.6">SCALE</text>
<text x="292.6" y="289.6">NTS</text>
<text x="398.7" y="289.4">1 OF 1</text>
<text x="40.3" y="294.6">1</text>
<text x="90" y="294.6">2</text>
<text x="139.7" y="294.6">3</text>
<text x="189.3" y="294.6">4</text>
<text x="239" y="294.6">5</text>
<text x="288.6" y="294.6">6</text>
<text x="338.3" y="294.6">7</text>
<text x="387.9" y="294.6">8</text>
</g>
<g font-size="2.4">
<text x="266.7" y="243.7">UNLESS OTHERWISE SPECIFIED:</text>
<text x="267.1" y="247.2">ALL DIMENSIONS ARE IN</text>
<text x="267.1" y="250.2">ALL PROJECTIONS ARE IN</text>
<text x="267.1" y="253">THIRD ANGLE.</text>
</g>
<g font-size="1.9">
<text x="307.4" y="260.3">THIS DRAWING AND DESIGN IS THE PROPERTY OF L&amp;T VALVES LIMITED. IT IS A CONFIDENTIAL DISCLOSURE</text>
<text x="307.4" y="263.2">WHICH MUST NEITHER BE COPIED NOR USED IN ANY MANNER DETRIMENTAL TO THEIR INTERESTS.</text>
</g>
<g font-size="1.8">
<text x="225.4" y="289.2">REV</text>
<text x="230.3" y="289.2">ECM No</text>
<text x="240.3" y="289.2">DATE</text>
<text x="248.8" y="289.2">PRD</text>
<text x="254.1" y="289.2">CHKD</text>
<text x="260.2" y="289.2">APPD</text>
</g>
</svg>
